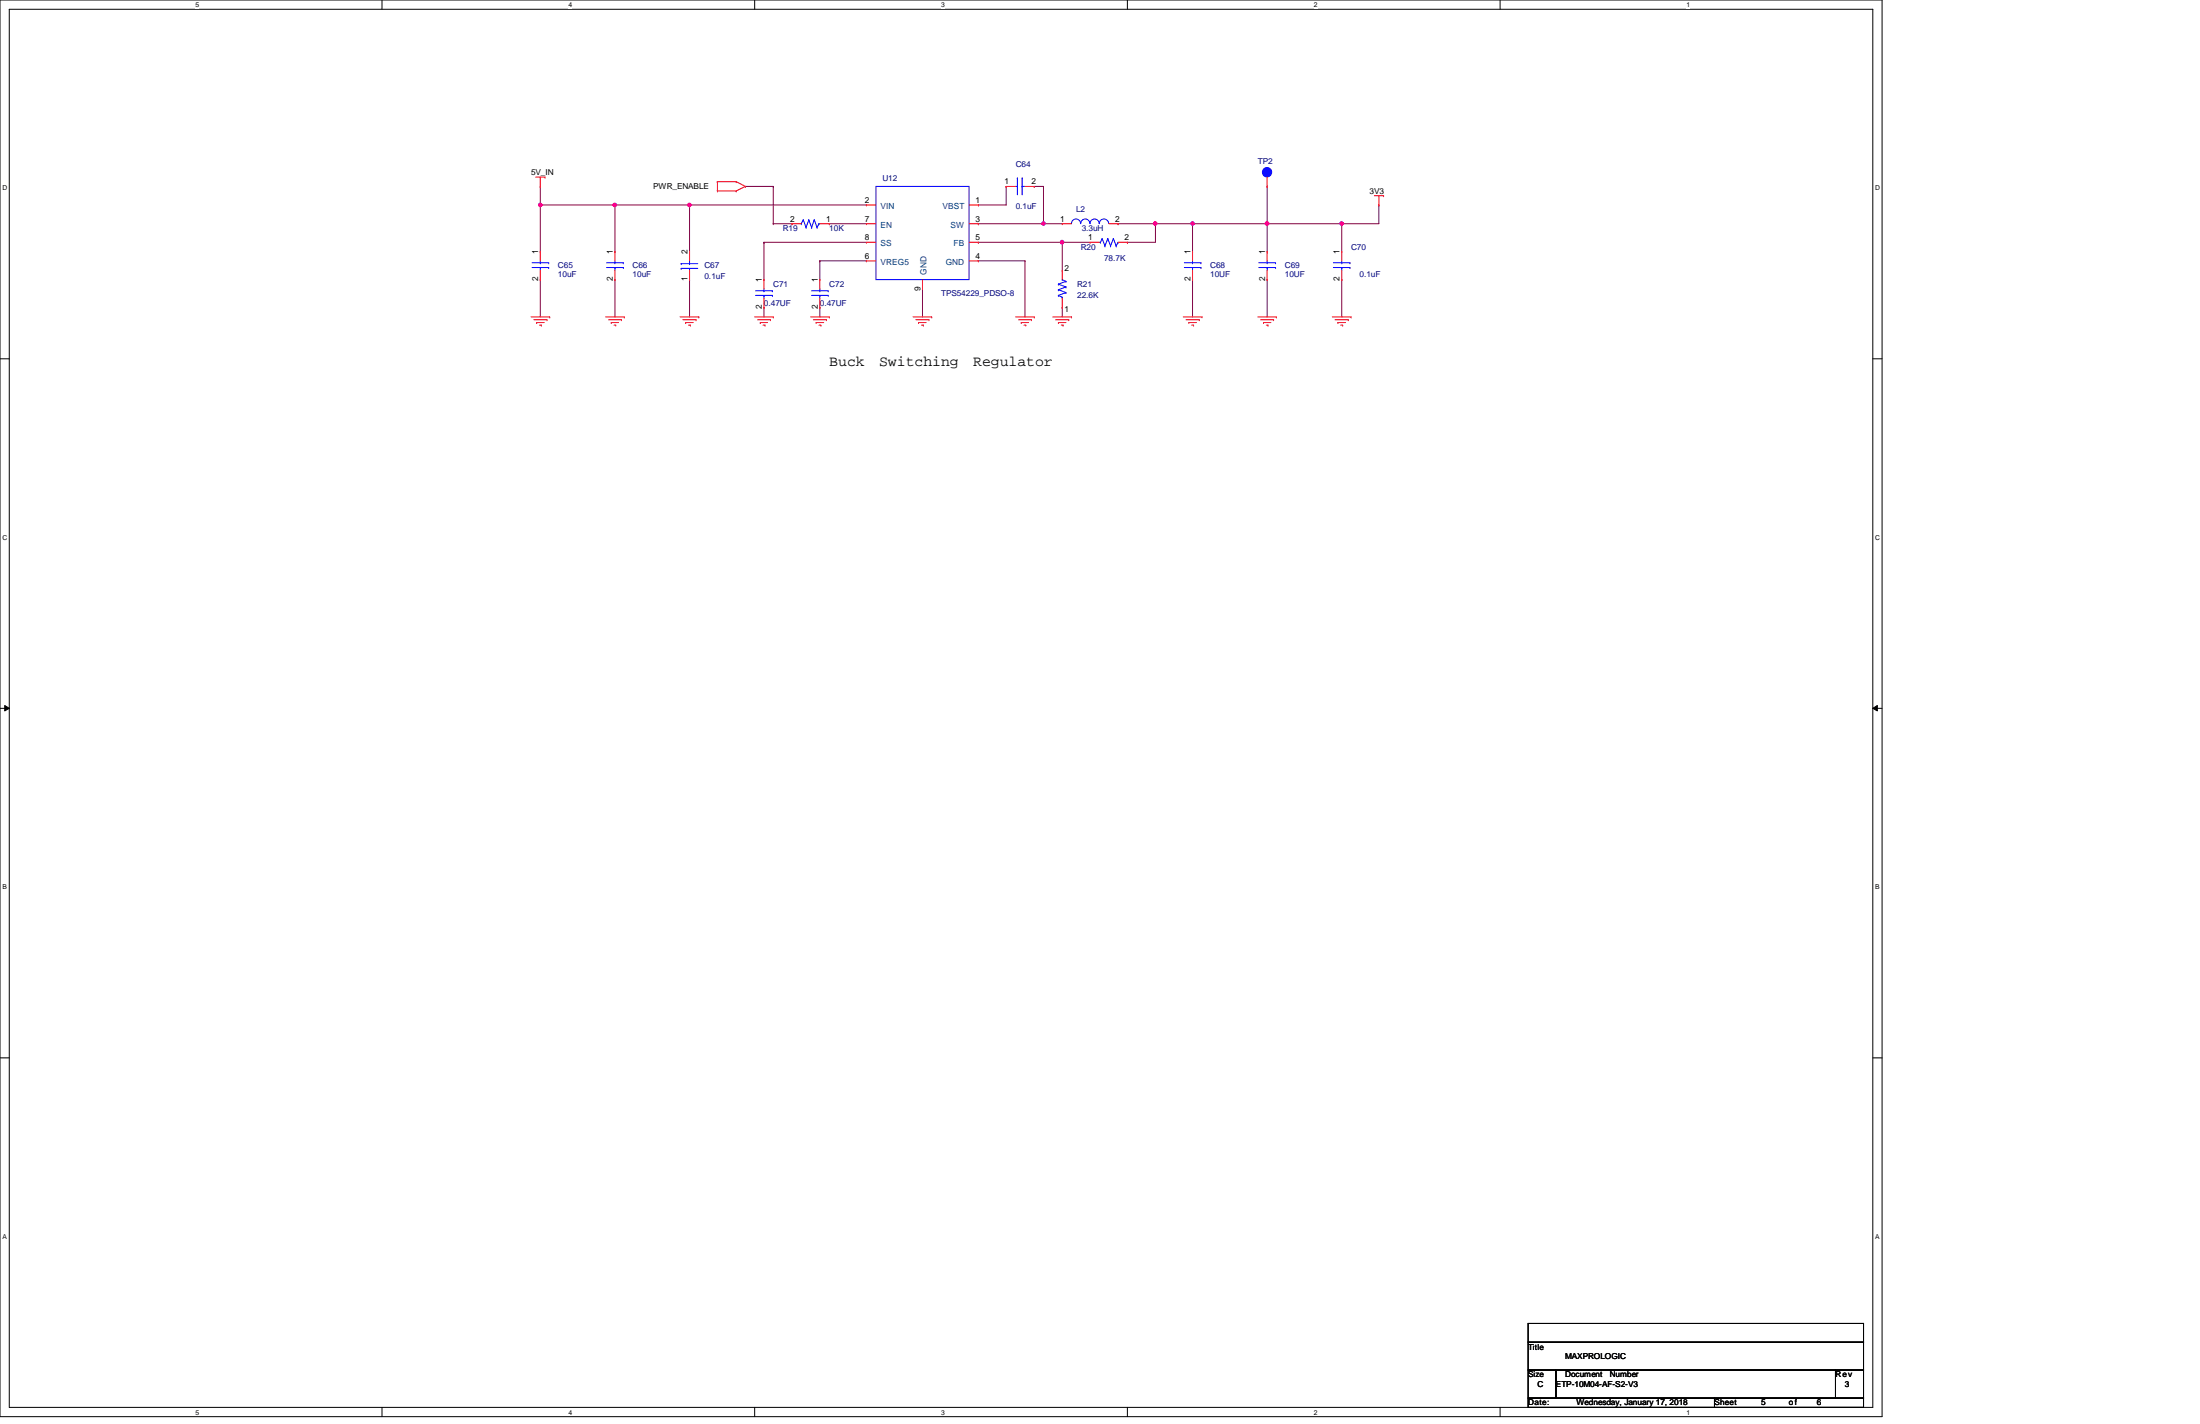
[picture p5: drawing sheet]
<svg xmlns="http://www.w3.org/2000/svg" width="432mm" height="279mm" viewBox="0 0 432 279" stroke-linecap="round" stroke-linejoin="round" font-family="sans-serif">
<path d="M0 0h369.4v278h-369.4zM1.8 1.8h365.8v274.3h-365.8z" fill="none" stroke="#000" stroke-width=".2"/>
<g fill="#fff">
<path d="M38.4 .2h.7v1.5h-.7z"/>
<path d="M38.4 276.4h.7v1.4h-.7z"/>
</g>
<path d="M75 0v1.8M75 276.1v1.9" fill="none" stroke="#000" stroke-width=".2"/>
<g fill="#fff">
<path d="M111.5 .2h.8v1.5h-.8z"/>
<path d="M111.5 276.4h.8v1.4h-.8z"/>
</g>
<path d="M148.1 0v1.8M148.1 276.1v1.9" fill="none" stroke="#000" stroke-width=".2"/>
<g fill="#fff">
<path d="M184.7 .2h.7v1.5h-.7z"/>
<path d="M184.7 276.4h.7v1.4h-.7z"/>
</g>
<path d="M221.3 0v1.8M221.3 276.1v1.9" fill="none" stroke="#000" stroke-width=".2"/>
<g fill="#fff">
<path d="M257.9 .2h.7v1.5h-.7z"/>
<path d="M257.9 276.4h.7v1.4h-.7z"/>
</g>
<path d="M294.4 0v1.8M294.4 276.1v1.9" fill="none" stroke="#000" stroke-width=".2"/>
<g fill="#fff">
<path d="M331 .2h.7v1.5h-.7z"/>
<path d="M331 276.4h.7v1.4h-.7z"/>
<path d="M.5 36.1h.9v1.5h-.9z"/>
<path d="M368 36.1h1v1.5h-1z"/>
<path d="M.5 104.7h.9v1.5h-.9z"/>
<path d="M368 104.7h1v1.5h-1z"/>
</g>
<path d="M0 70.4h1.8M367.6 70.4h1.8" fill="none" stroke="#000" stroke-width=".2"/>
<g fill="#fff">
<path d="M.5 173.3h.8v1.5h-.8z"/>
<path d="M368 173.3h.9v1.5h-.9z"/>
</g>
<path d="M0 139h1.8M.9 138.4l.9 .6-.9 .5zM367.6 139l.9-.6v1.1zM367.6 139h1.8" fill="none" stroke="#000" stroke-width=".2"/>
<path d="M.9 138.4l.9 .6-.9 .5zM367.6 139l.9-.6v1.1z" fill="#000"/>
<g fill="#fff">
<path d="M.5 241.9h.8v1.4h-.8z"/>
<path d="M368 241.9h.9v1.4h-.9z"/>
</g>
<path d="M0 207.6h1.8M367.6 207.6h1.8" fill="none" stroke="#000" stroke-width=".2"/>
<path d="M197.5 36.6h.1M197.5 36.6v3.6h-5.5M203 36.6h.1M203 36.6h1.8M204.8 36.6h.1M204.8 36.6v7.3M192 40.2h.1M204.8 43.9h.1M204.8 43.9h3.7" fill="none" stroke="#800040" stroke-width=".2"/>
<circle cx="204.8" cy="43.9" r=".34" fill="#f0f"/>
<circle cx="204.8" cy="43.9" r=".34" fill="none" stroke="#f0f" stroke-width=".2"/>
<path d="M181.1 56.7h.1M181.1 56.7v5.5M192 43.9h.1M192 51.2h.1M192 47.5h.1M192 43.9h12.8M192 51.2h9.2M192 47.5h22M201.2 51.2h.1M201.2 51.2v11M208.5 47.5h.1M208.5 47.5v5.5" fill="none" stroke="#800040" stroke-width=".2"/>
<circle cx="208.4" cy="47.5" r=".35" fill="#f0f"/>
<circle cx="208.4" cy="47.5" r=".35" fill="none" stroke="#f0f" stroke-width=".2"/>
<path d="M219.5 43.9h.1M219.5 43.9h14.6M221.3 47.5h.1M226.8 43.9h.1M226.8 43.9v3.6h-5.5M208.5 60.3h.1M208.5 60.3v1.9" fill="none" stroke="#800040" stroke-width=".2"/>
<circle cx="234.1" cy="43.9" r=".34" fill="#f0f"/>
<circle cx="234.1" cy="43.9" r=".34" fill="none" stroke="#f0f" stroke-width=".2"/>
<circle cx="226.7" cy="43.9" r=".34" fill="#f0f"/>
<circle cx="226.7" cy="43.9" r=".34" fill="none" stroke="#f0f" stroke-width=".2"/>
<path d="M106 40.2h14.7M120.7 40.2h.1" fill="none" stroke="#800040" stroke-width=".2"/>
<circle cx="106" cy="40.2" r=".34" fill="#f0f"/>
<circle cx="106" cy="40.2" r=".34" fill="none" stroke="#f0f" stroke-width=".2"/>
<circle cx="120.7" cy="40.2" r=".36" fill="#f0f"/>
<circle cx="120.7" cy="40.2" r=".36" fill="none" stroke="#f0f" stroke-width=".2"/>
<g fill="none" stroke="#800040" stroke-width=".2">
<path d="M106 36.6h.1M106 36.6v12.8M248.7 36.6h.1M248.7 36.6v12.8M106 49.4h.1M106 54.9h.1M106 54.9v7.3M120.7 49.4h.1M120.7 54.9h.1M120.7 40.2v9.2M120.7 54.9v7.3M135.3 49.4h.1"/>
<path d="M135.3 54.9h.1M135.3 40.2v9.2M135.3 54.9v7.3M149.9 47.5h.1M149.9 47.5h20.2M149.9 47.5v7.4M160.9 51.2h.1M160.9 51.2h9.2M160.9 51.2v3.7M162.8 43.9h.1M162.8 43.9h7.3M234.1 43.9h.1"/>
<path d="M234.1 43.9h29.3M234.1 43.9v5.5M248.7 43.9h.1M149.9 60.3h.1M149.9 60.3v1.9M160.9 60.3h.1M160.9 60.3v1.9"/>
</g>
<circle cx="263.3" cy="43.9" r=".34" fill="#f0f"/>
<circle cx="263.3" cy="43.9" r=".34" fill="none" stroke="#f0f" stroke-width=".2"/>
<circle cx="248.7" cy="43.9" r=".36" fill="#f0f"/>
<circle cx="248.7" cy="43.9" r=".36" fill="none" stroke="#f0f" stroke-width=".2"/>
<path d="M135.3 40.2h.1M135.3 40.2h34.8M234.1 54.9h.1M234.1 54.9v7.3M248.7 54.9h.1M248.7 54.9v7.3M263.4 43.9h.1M263.4 54.9h.1M263.4 43.9v5.5M263.4 54.9v7.3M270.6 40.2h.1M270.6 40.2v3.7h-7.2" fill="none" stroke="#800040" stroke-width=".2"/>
<circle cx="135.3" cy="40.2" r=".34" fill="#f0f"/>
<circle cx="135.3" cy="40.2" r=".34" fill="none" stroke="#f0f" stroke-width=".2"/>
<path d="M146.3 36.6h5.5M151.8 36.6h.1M151.8 36.6v7.3M120.7 40.2h14.6M135.3 40.2h.1M151.8 43.9h.1M151.8 43.9h3.6M155.4 43.9h.1" fill="none" stroke="#800040" stroke-width=".2"/>
<g fill="none" stroke="#f00" stroke-width=".2">
<path d="M105.2 34.8h1.8M106 36.6h.1M106 34.8v1.8M107 34.8h.1M140.8 37.5h.1M140.8 35.6h.1M140.8 35.6h3.7M140.8 37.5h3.7M140.8 35.6v1.9M144.5 35.6h.1M144.5 37.5h.1M144.5 35.6l1.8 1"/>
<path d="M146.3 36.6h.1M146.3 36.6l-1.8 .9M269.7 38.4h1.9M270.6 38.4v1.8M271.6 38.4h.1M106 49.4h.1M106 54.9h.1M106 49.4v1.8M106 53v1.9M170.1 40.2h.1M170.1 43.9h.1M170.1 47.5h.1"/>
<path d="M170.1 51.2h.1M170.1 40.2h1.8M170.1 43.9h1.8M170.1 47.5h1.8M170.1 51.2h1.8M181.1 56.7h.1M181.1 54.9v1.8M190.2 40.2h1.8M190.2 43.9h1.8M190.2 47.5h1.8M190.2 51.2h1.8M192 40.2h.1"/>
<path d="M192 43.9h.1M192 47.5h.1M192 51.2h.1M263.4 49.4h.1M263.4 54.9h.1M263.4 49.4v1.8M263.4 53v1.9M270.6 40.2h.1M104.2 62.2h3.7M104.8 62.7h2.6M105.3 63.3h.1M105.3 63.3h1.5"/>
<path d="M105.9 63.8h.4M106.3 63.8h.1M107.4 62.7h.1M107.9 62.2h.1M118.9 62.2h3.6M119.4 62.7h2.6M120 63.3h.1M120 63.3h1.4M120.5 63.8h.4M120.9 63.8h.1M122 62.7h.1M122.5 62.2h.1"/>
<path d="M133.5 62.2h3.7M134 62.7h2.6M134.6 63.3h.1M134.6 63.3h1.5M135.1 63.8h.4M135.5 63.8h.1M136.6 62.7h.1M137.2 62.2h.1M148.1 62.2h3.7M148.7 62.7h2.5M149.2 63.3h.1M149.2 63.3h1.5"/>
<path d="M149.8 63.8h.4M150.2 63.8h.1M151.2 62.7h.1M151.8 62.2h.1M159.1 62.2h3.7M159.6 62.7h2.6M160.2 63.3h.1M160.2 63.3h1.5M160.7 63.8h.4M161.1 63.8h.1M162.2 62.7h.1M162.8 62.2h.1"/>
<path d="M179.2 62.2h3.7M179.7 62.7h2.6M180.3 63.3h.1M180.3 63.3h1.5M180.8 63.8h.4M181.2 63.8h.1M182.3 62.7h.1M182.9 62.2h.1M199.3 62.2h3.7M199.9 62.7h2.5M200.4 63.3h.1M200.4 63.3h1.5"/>
<path d="M201 63.8h.3M201.3 63.8h.1M202.4 62.7h.1M203 62.2h.1M206.6 62.2h3.7M207.2 62.7h2.6M207.7 63.3h.1M207.7 63.3h1.5M208.3 63.8h.4M208.7 63.8h.1M209.8 62.7h.1M210.3 62.2h.1"/>
<path d="M232.2 62.2h3.7M232.8 62.7h2.6M233.3 63.3h.1M233.3 63.3h1.5M233.9 63.8h.4M234.3 63.8h.1M235.4 62.7h.1M235.9 62.2h.1M246.9 62.2h3.6M247.4 62.7h2.6M248 63.3h.1M248 63.3h1.4"/>
<path d="M248.5 63.8h.4M248.9 63.8h.1M250 62.7h.1M250.5 62.2h.1M261.5 62.2h3.7M262 62.7h2.6M262.6 63.3h.1M262.6 63.3h1.5M263.1 63.8h.4M263.5 63.8h.1M264.6 62.7h.1M265.2 62.2h.1"/>
</g>
<path d="M299.9 259.7h65.9v3.7h-65.9zM299.9 263.4h65.9v5.4h-65.9zM299.9 268.8h5.5v5.5h-5.5zM299.9 274.3h36.6v1.8h-36.6zM305.4 268.8h54.9v5.5h-54.9zM336.5 274.3h29.3v1.8h-29.3zM360.3 268.8h5.5v5.5h-5.5z" fill="none" stroke="#000" stroke-width=".2"/>
<g fill="none" stroke="#00f" stroke-width=".2">
<path d="M171.9 36.6h18.3v18.3h-18.3zM104.4 52.5h3.3M104.4 51.6h3.3M106 51.6h.1M106 52.5h.1M106 51.2v.4M106 52.5v.5M107.7 52.5h.1M107.7 51.6h.1M261.7 52.5h3.3M261.7 51.6h3.3M263.4 51.6h.1"/>
<path d="M263.4 52.5h.1M263.4 51.2v.4M263.4 52.5v.5M265 52.5h.1M265 51.6h.1"/>
</g>
<circle cx="248.7" cy="33.8" r=".91" fill="#00f"/>
<g fill="none" stroke="#00f" stroke-width=".2">
<path d="M199.3 36.6h.4M199.7 36.6h.1M199.7 34.9h.1M199.7 34.9v3.3M200.6 34.9h.1M200.6 36.6h.1M200.6 36.6h.6M200.6 34.9v3.3M119 52.5h3.3M119 51.6h3.3M120.7 51.6h.1M120.7 52.5h.1"/>
<path d="M120.7 51.2v.4M120.7 52.5v.5M122.3 52.5h.1M122.3 51.6h.1M133.7 51.7h.1M133.7 52.7h.1M133.7 51.7h3.2M133.7 52.7h3.2M135.3 52.7h.1M135.3 51.7h.1M135.3 51.2v.5M135.3 52.7v.3"/>
<path d="M148.3 58h3.3M148.3 57.1h3.3M149.9 57.1h.1M149.9 58h.1M149.9 56.7v.4M149.9 58v.5M151.6 58h.1M151.6 57.1h.1M157.3 43.9h.1M157.6 43.1h.1M157.6 43.1l.6 1.5M157.6 43.1l-.3 .8"/>
<path d="M158.2 44.6h.1M158.7 43.1h.1M158.7 43.1l.6 1.5M158.7 43.1l-.5 1.5M159.3 44.6h.1M159.3 58h3.3M159.3 57.1h3.3M159.8 43.1h.1M159.8 43.1l.6 1.5M159.8 43.1l-.5 1.5M160.4 44.6h.1M160.7 43.9h.1"/>
<path d="M160.7 43.9l-.3 .7M160.7 43.9h.2M160.9 57.1h.1M160.9 58h.1M160.9 56.7v.4M160.9 58v.5M162.6 58h.1M162.6 57.1h.1M207.7 58h.1M207.7 56.9h.1M207.7 55.8h.1M207.7 58l.8 .3"/>
<path d="M207.7 56.9l1.5 .5M207.7 55.8l1.5 .5M208.5 54.9h.1M208.5 58.3h.1M208.5 54.9l.7 .3M208.5 58.3v.2M209.2 57.4h.1M209.2 56.3h.1M209.2 55.2h.1M209.2 57.4l-1.5 .6M209.2 56.3l-1.5 .6M209.2 55.2l-1.5 .6"/>
<path d="M212.1 43.9a.89 .89 0 0 0-.9-.9 .89 .89 0 0 0-.9 .9M213.9 43.9a.89 .89 0 0 0-.9-.9 .89 .89 0 0 0-.9 .9M215.7 43.9a.89 .89 0 0 0-.9-.9 .89 .89 0 0 0-.8 .9M215.8 47.5h.2M216 47.5h.1M216.3 46.8h.1M216.3 46.8l-.3 .7M216.3 46.8l.6 1.5M216.9 48.3h.1M217.4 46.8h.1M217.4 46.8l-.5 1.5M217.4 46.8l.6 1.5"/>
<path d="M217.6 43.9a.91 .91 0 0 0-.9-.9 .91 .91 0 0 0-.9 .9M218 48.3h.1M218.5 46.8h.1M218.5 46.8l-.5 1.5M218.5 46.8l.6 1.5M219.1 48.3h.1M219.5 47.5h.1M219.5 47.5l-.4 .8M232.5 52.5h3.2M232.5 51.6h3.2M234.1 51.6h.1M234.1 52.5h.1"/>
<path d="M234.1 51.2v.4M234.1 52.5v.5M235.7 52.5h.1M235.7 51.6h.1M247.1 52.5h3.3M247.1 51.6h3.3M248.7 51.6h.1M248.7 52.5h.1M248.7 51.2v.4M248.7 52.5v.5M250.4 52.5h.1M250.4 51.6h.1"/>
<circle cx="248.7" cy="33.8" r=".91"/>
</g>
<g fill="none" stroke="#f00" stroke-width=".2">
<path d="M197.5 36.6h.1M197.5 36.6h1.8M201.2 36.6h1.8M203 36.6h.1M248.7 36.6h.1M248.7 34.8v1.8M120.7 49.4h.1M120.7 54.9h.1M120.7 49.4v1.8M120.7 53v1.9M135.3 54.9h.1M135.3 49.4h.1"/>
<path d="M135.3 49.4v1.8M135.3 53v1.9M149.9 54.9h.1M149.9 54.9v1.8M149.9 58.5v1.8M155.4 43.9h.1M155.4 43.9h1.9M160.9 54.9h.1M160.9 43.9h1.9M160.9 54.9v1.8M160.9 58.5v1.8M162.8 43.9h.1"/>
<path d="M208.5 43.9h.1M208.5 53h.1M208.5 43.9h1.8M208.5 53v1.9M208.5 58.5v1.8M214 47.5h.1M214 47.5h1.8M217.6 43.9h1.9M219.5 43.9h.1M219.5 47.5h1.8M221.3 47.5h.1M234.1 49.4h.1"/>
<path d="M234.1 54.9h.1M234.1 49.4v1.8M234.1 53v1.9M248.7 49.4h.1M248.7 54.9h.1M248.7 49.4v1.8M248.7 53v1.9M149.9 60.3h.1M160.9 60.3h.1M208.5 60.3h.1"/>
</g>
<circle cx="204.8" cy="43.9" r=".34" fill="#f0f"/>
<circle cx="204.8" cy="43.9" r=".34" fill="none" stroke="#f0f" stroke-width=".2"/>
<circle cx="208.4" cy="47.5" r=".35" fill="#f0f"/>
<circle cx="208.4" cy="47.5" r=".35" fill="none" stroke="#f0f" stroke-width=".2"/>
<circle cx="234.1" cy="43.9" r=".34" fill="#f0f"/>
<circle cx="234.1" cy="43.9" r=".34" fill="none" stroke="#f0f" stroke-width=".2"/>
<circle cx="226.7" cy="43.9" r=".34" fill="#f0f"/>
<circle cx="226.7" cy="43.9" r=".34" fill="none" stroke="#f0f" stroke-width=".2"/>
<circle cx="106" cy="40.2" r=".34" fill="#f0f"/>
<circle cx="106" cy="40.2" r=".34" fill="none" stroke="#f0f" stroke-width=".2"/>
<circle cx="120.7" cy="40.2" r=".36" fill="#f0f"/>
<circle cx="120.7" cy="40.2" r=".36" fill="none" stroke="#f0f" stroke-width=".2"/>
<circle cx="263.3" cy="43.9" r=".34" fill="#f0f"/>
<circle cx="263.3" cy="43.9" r=".34" fill="none" stroke="#f0f" stroke-width=".2"/>
<circle cx="248.7" cy="43.9" r=".36" fill="#f0f"/>
<circle cx="248.7" cy="43.9" r=".36" fill="none" stroke="#f0f" stroke-width=".2"/>
<circle cx="135.3" cy="40.2" r=".34" fill="#f0f"/>
<circle cx="135.3" cy="40.2" r=".34" fill="none" stroke="#f0f" stroke-width=".2"/>
<g font-size="2.9">
<text x="162.8" y="71.8">Buck</text>
<text x="172.6" y="71.8">Switching</text>
<text x="191" y="71.8">Regulator</text>
</g>
<g font-size="1.7">
<text x="169.7" y="39.8">2</text>
<text x="191.5" y="39.8">1</text>
<text x="197.1" y="36.2">1</text>
<text x="202.4" y="36.2">2</text>
<text x="155.1" y="43.5">2</text>
<text x="162.2" y="43.5">1</text>
<text x="169.7" y="43.5">7</text>
<text x="169.7" y="47.1">8</text>
<text x="191.5" y="43.5">3</text>
<text x="191.5" y="47.1">5</text>
<text x="208.1" y="43.5">1</text>
<text x="213.6" y="47.1">1</text>
<text x="218.9" y="43.5">2</text>
<text x="220.7" y="47.1">2</text>
<text x="105.6" y="49.9" transform="rotate(-90 105.6 49.9)">1</text>
<text x="120.3" y="49.9" transform="rotate(-90 120.3 49.9)">1</text>
<text x="134.9" y="49.9" transform="rotate(-90 134.9 49.9)">2</text>
<text x="169.7" y="50.8">6</text>
<text x="191.5" y="50.8">4</text>
<text x="208.9" y="53.2">2</text>
<text x="233.6" y="49.9" transform="rotate(-90 233.6 49.9)">1</text>
<text x="248.3" y="49.9" transform="rotate(-90 248.3 49.9)">1</text>
<text x="262.9" y="49.9" transform="rotate(-90 262.9 49.9)">1</text>
<text x="105.6" y="55.2" transform="rotate(-90 105.6 55.2)">2</text>
<text x="120.3" y="55.2" transform="rotate(-90 120.3 55.2)">2</text>
<text x="134.9" y="55.2" transform="rotate(-90 134.9 55.2)">1</text>
<text x="149.5" y="55.4" transform="rotate(-90 149.5 55.4)">1</text>
<text x="160.5" y="55.4" transform="rotate(-90 160.5 55.4)">1</text>
<text x="180.6" y="57" transform="rotate(-90 180.6 57)">9</text>
<text x="233.6" y="55.2" transform="rotate(-90 233.6 55.2)">2</text>
<text x="248.3" y="55.2" transform="rotate(-90 248.3 55.2)">2</text>
<text x="262.9" y="55.2" transform="rotate(-90 262.9 55.2)">2</text>
<text x="149.5" y="60.7" transform="rotate(-90 149.5 60.7)">2</text>
<text x="160.5" y="60.7" transform="rotate(-90 160.5 60.7)">2</text>
<text x="208.9" y="61.3">1</text>
</g>
<g font-size="1.7" fill="#004080">
<text x="172.8" y="41">VIN</text>
<text x="185" y="41">VBST</text>
<text x="172.8" y="44.7">EN</text>
<text x="186.6" y="44.7">SW</text>
<text x="172.8" y="48.3">SS</text>
<text x="172.8" y="51.9">VREG5</text>
<text x="181.8" y="53.9" transform="rotate(-90 181.8 53.9)">GND</text>
<text x="185.6" y="51.9">GND</text>
<text x="187.2" y="48.3">FB</text>
</g>
<g font-size="1.6">
<text x="104.2" y="34.3">5V_IN</text>
<text x="128.2" y="37.1">PWR_ENABLE</text>
<text x="268.8" y="38">3V3</text>
<text x="299.9" y="264.8">Title</text>
<text x="307.2" y="266.6">MAXPROLOGIC</text>
<text x="299.9" y="270.3">Size</text>
<text x="299.9" y="275.8">Date:</text>
<text x="301.8" y="272.1">C</text>
<text x="305.4" y="272.1">ETP-10M04-AF-S2-V3</text>
<text x="307.2" y="270.3">Document</text>
<text x="309.4" y="275.8">Wednesday, January 17, 2018</text>
<text x="315.9" y="270.3">Number</text>
<text x="336.5" y="275.8">Sheet</text>
<text x="345.7" y="275.8">5</text>
<text x="351.1" y="275.8">of</text>
<text x="356.6" y="275.8">6</text>
<text x="360.3" y="270.3">Rev</text>
<text x="362.1" y="272.1">3</text>
</g>
<g font-size="1.6" fill="#000080">
<text x="173.2" y="35.4">U12</text>
<text x="199.3" y="32.7">C64</text>
<text x="246.9" y="32.2">TP2</text>
<text x="199.3" y="40.9">0.1uF</text>
<text x="211.2" y="41.7">L2</text>
<text x="153.6" y="45.3">R19</text>
<text x="162.8" y="45.3">10K</text>
<text x="212.3" y="45.3">3.3uH</text>
<text x="109.5" y="52.6">C65</text>
<text x="124.2" y="52.6">C66</text>
<text x="138.3" y="52.6">C67</text>
<text x="212.1" y="49">R20</text>
<text x="216.7" y="51.2">78.7K</text>
<text x="237.5" y="52.6">C68</text>
<text x="252.2" y="52.6">C69</text>
<text x="265.2" y="49">C70</text>
<text x="109.5" y="54.3">10uF</text>
<text x="124.2" y="54.3">10uF</text>
<text x="138.3" y="54.8">0.1uF</text>
<text x="149.9" y="59.9">0.47UF</text>
<text x="151.8" y="56.3">C71</text>
<text x="160.9" y="59.9">0.47UF</text>
<text x="162.8" y="56.3">C72</text>
<text x="184.7" y="58.1">TPS54229_PDSO-8</text>
<text x="211.4" y="56.3">R21</text>
<text x="211.4" y="58.5">22.6K</text>
<text x="237.5" y="54.3">10UF</text>
<text x="252.2" y="54.3">10UF</text>
<text x="266.8" y="54.3">0.1uF</text>
</g>
<g font-size="1.3">
<text x="38.4" y="1.4">5</text>
<text x="111.5" y="1.4">4</text>
<text x="184.7" y="1.4">3</text>
<text x="257.9" y="1.4">2</text>
<text x="331" y="1.4">1</text>
<text x=".5" y="37.3">D</text>
<text x="368" y="37.3">D</text>
<text x=".5" y="105.9">C</text>
<text x="368" y="105.9">C</text>
<text x=".5" y="174.5">B</text>
<text x="368" y="174.5">B</text>
<text x=".5" y="243">A</text>
<text x="368" y="243">A</text>
<text x="38.4" y="277.5">5</text>
<text x="111.5" y="277.5">4</text>
<text x="184.7" y="277.5">3</text>
<text x="257.9" y="277.5">2</text>
<text x="331" y="277.5">1</text>
</g>
</svg>
